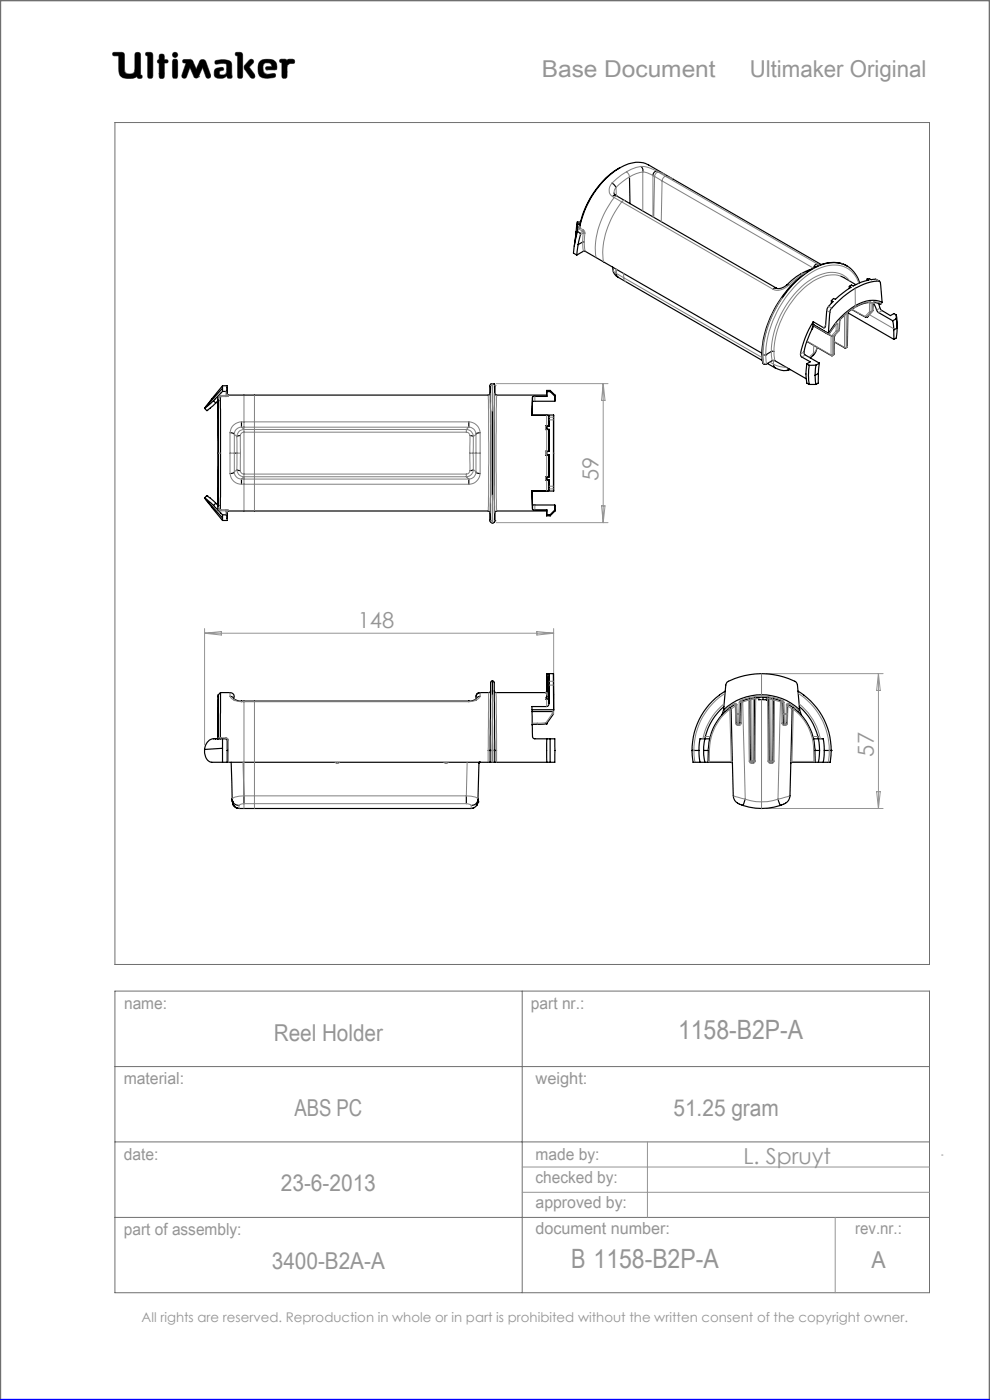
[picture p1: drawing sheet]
<svg xmlns="http://www.w3.org/2000/svg" width="210mm" height="297mm" viewBox="0 0 210 297" stroke-linecap="round" stroke-linejoin="round" font-family="sans-serif">
<g fill="none" stroke="#6f6f6f" stroke-width=".21">
<path d="M24 11.1h1.9l.4 .3 .2 3.9a1.51 1.51 0 0 0 2 0l.2-4a.77 .77 0 0 1 1 0l.1 4.6 .3 .1a.39 .39 0 0 1-.3 .6l-.6-.1-.1-.3a3.8 3.8 0 0 1-3 .3l-.6-.5-.2-.6-.1-3.6h-1a.39 .39 0 0 1-.3-.2 .39 .39 0 0 1 .1-.5zM31 11.1l1.2 .1 .2 .4-.1 4.8a.6 .6 0 0 1-.6 .2 .6 .6 0 0 1-.4-.5v-4.3l-.4-.1zM33.8 12.7v-1.1a.6 .6 0 0 1 .7-.1 .6 .6 0 0 1 .4 .5v.7h.6a.37 .37 0 0 1 0 .6l-.6 .1-.1 3.1a.6 .6 0 0 1-.6 .1 .6 .6 0 0 1-.4-.5v-2.7M33.8 12.7h.1M33.8 13.4h.1M33.8 15.7h.1M33.8 12.7h-.3l-.1 .3v.2l.4 .2M36.7 11.3l.4-.2 .4 .2 .2 .3-.2 .4-.4 .2-.4-.2-.1-.4zM36.8 12.6h.7l.2 .5v3l-.2 .5h-.7l-.2-.5v-3zM38.9 12.7l1.4-.1 .4 .2 .9 1.9 .7-1.6a.73 .73 0 0 1 .7-.5 .73 .73 0 0 1 .7 .5l1 2.8-.1 .5a.53 .53 0 0 1-.5 .2 .53 .53 0 0 1-.4-.3l-.7-2-1 2.1-.4 .2-.4-.2-.9-2.1-.7 2a.54 .54 0 0 1-.5 .3 .54 .54 0 0 1-.5-.2v-.5l.9-2.5-.7-.2zM42.1 16.3h.1M45.6 12.9a3.7 3.7 0 0 1 3.4 .3l.1 .5 .1 2.7a.64 .64 0 0 1-1-.2l-.1-.1a1.93 1.93 0 0 1-2.5 .2 1.32 1.32 0 0 1 .4-1.8l1-.2 .3 .1 .1 .2v.3a.73 .73 0 0 0-.9 .8 .98 .98 0 0 0 1.4 0l.2-.6-.1-1.5a2.59 2.59 0 0 0-2 0l-.4-.2z"/>
<path d="M50 11.1l1.3 .1 .2 .4-.1 4.8a.57 .57 0 0 1-.6 .2 .57 .57 0 0 1-.4-.5v-4.3l-.4-.1zM52.9 12.8l.4-.2 .4 .1 .1 .4-1 1.1 1.2 1.6 .1 .5-.2 .3h-.4a5.9 5.9 0 0 1-1.7-2.2l.1-.6zM55 13.3a2.62 2.62 0 0 1 3.5-.1l.2 1.1-.1 .5h-2l-.2-.1v-.5l1.3-.1-.2-.5a1.24 1.24 0 0 0-1.6 .1l-.1 1.1 .2 .6 .8 .4 1.5-.2 .1 .1v.6a3.8 3.8 0 0 1-3.3-.1 3.2 3.2 0 0 1-.1-2.9zM56.6 14.8h.1M59.4 12.6h1.2l.3 .3a1.21 1.21 0 0 1 1.5-.2v.7l-.9 .1-.6 .4-.1 2.5a.6 .6 0 0 1-.6 .2 .6 .6 0 0 1-.4-.5v-2.8l-.5-.2zM24.4 26h172.8v178.6h-172.8zM24.4 210.3h172.8v63.9h-172.8zM110.8 210.3v63.9M24.4 226.3h172.8M24.4 242.2h172.8M24.4 258.3h172.8"/>
</g>
<path d="M0 297v-297h210v297" fill="none" stroke="#6f6f6f" stroke-width=".5"/>
<g fill="none" stroke="#959595" stroke-width=".21">
<path d="M105.2 81.4h23.8M128 81.4v29.5M128 81.4l.3 3.5h-.7zM105.2 110.9h23.8M127.6 107.3h.7l-.3 3.6zM43.4 133.3v24.7M43.4 134.3h74M43.4 134.3l3.6-.3v.7zM113.9 134l3.5 .3-3.5 .4zM117.4 133.3v14.9M162.6 142.9h24.7M186.3 142.9v28.6"/>
<path d="M186.3 142.9l.4 3.6h-.8zM162.6 171.5h24.7M185.9 168h.8l-.4 3.5zM110.8 247.6h86.4M110.8 252.9h86.4M137.3 242.2v16.1M177.2 258.3v15.9M199.7 245h.3"/>
</g>
<path d="M0 297h210" fill="none" stroke="#00f" stroke-width=".5"/>
<path d="M45.7 12.9l-.1 .5 .2 .2 1.2-.2 .9 .1 .2 .3-.1 1.4a.84 .84 0 0 1-.6 .7 .84 .84 0 0 1-.9-.3l.1-.4 .4-.2a.36 .36 0 0 0 .4-.4 .36 .36 0 0 0-.4-.3 1.23 1.23 0 0 0-1.6 1 1.07 1.07 0 0 0 .3 1.1 1.07 1.07 0 0 0 1.1 .2h.6l.3-.2a.28 .28 0 0 1 .4-.3 .28 .28 0 0 1 .2 .4 .57 .57 0 0 0 .6 .2 .57 .57 0 0 0 .3-.6l-.1-2.4a1.23 1.23 0 0 0-1.5-1zM50 11.1v.6l.4 .1v4.6l.3 .2h.5l.3-.3v-4.8l-.4-.4zM53 12.7l-1.2 1.3v.5l1.4 2 .6 .1 .2-.2v-.6l-1.2-1.6 1-.9v-.4l-.4-.3zM55.2 12.9a2.9 2.9 0 0 0 .1 3.4l.5 .2 1 .1 1.4-.2 .3-.2-.1-.5-.2-.1-1.4 .2-.6-.2-.3-.4-.1-.5a.99 .99 0 0 1 .7-1.3 .99 .99 0 0 1 1.2 .7l-1.2 .1-.2 .4 .3 .2h1.5a.51 .51 0 0 0 .6-.1 .51 .51 0 0 0 0-.6 1.62 1.62 0 0 0-2-1.5l-1.1 .1zM59.4 12.6l-.1 .6 .5 .1v3l.2 .3h.6l.3-.4v-2.3l.6-.4 .9-.1 .1-.5-.3-.3h-1l-.3 .3-.4-.3zM36.7 12.7l-.1 .3v3.4l.2 .2h.7l.2-.3v-3.4l-.2-.3zM36.6 11.6a.56 .56 0 0 0 1.1 0 .56 .56 0 0 0-1.1 0zM33.8 11.6v1.1l-.4 .2v.4l.4 .1v2.9l.2 .3h.5l.4-.4v-2.8l.7-.1 .1-.4-.3-.2h-.5v-.8l-.2-.4h-.6zM31 11.1l-.1 .6 .4 .1v4.5l.3 .3h.5l.3-.5v-4.7l-.4-.3zM38.8 12.7v.5l.7 .2-.9 2.5 .1 .6 .5 .1 .3-.2 .8-2.1 .9 2.1 .3 .2h.3l.3-.2 .9-2.1 .7 2.1 .6 .2 .4-.2v-.5l-1-2.8-.3-.4h-.7l-.3 .2-.8 1.8-.9-1.9-.4-.2zM24 11.2v.6h1.2v2.7a1.76 1.76 0 0 0 2.2 2.1h.9l.8-.4 .3 .4h.6l.2-.2-.1-.4-.3-.1v-4.4l-.4-.4h-.5l-.3 .4v3.4a.81 .81 0 0 1-1.1 .8h-.1a.86 .86 0 0 1-1-1.1l-.1-3.3-.4-.2z" fill-rule="evenodd" fill="#000"/>
<g fill="none" stroke="#000" stroke-width=".25">
<path d="M129.8 38.8l.9 1M131.4 35.6a19.4 19.4 0 0 0-8.5 12.7M131.4 35.6a5.9 5.9 0 0 1 6.2-.6l36.6 21.1M131.4 35.6a19.1 19.1 0 0 0-8.6 12.6l-.1 .1M131.4 35.6h.1M133.5 37.5l.1 5.7M136 35.3l.4 .7-.1 .5M139.3 36.3a.92 .92 0 0 0-.8 .9M122 51l-.4 2.7 .7 .4M122.2 49.1l-.4 3.1M122.3 54.1l1.6-.9 .2 .1 37.5 21.6M122.5 49.1l-.5 1.9"/>
<path d="M122.5 47.1h.7M122.5 49.1l.7 .6-.6 2.2M122.6 47.6l-.2-.5-.4 3.9M122.6 47.6l-.1 1.5M122.6 47.6h.4M122.6 51.9l-.3 2.2M122.9 48.3h.1M122.9 48.3l-.2 .2M123.9 51.4l-.3-.1-1 .6M130 56.7a2.11 2.11 0 0 0 1.1 2.1M130.2 40.9l.4 .5M130.6 41.4l-.7 .3"/>
<path d="M130.6 41.4l34 19.7M130.7 58l.4 .8M131.1 58.8l30.6 17.7M171.9 57.2h-.2a12.8 12.8 0 0 0-4.8 3.2M173.4 56a1.05 1.05 0 0 0-.8 .8M178.3 58.6l3.2 1.8M179.6 56.4a5.9 5.9 0 0 0-5.8-.1 18.5 18.5 0 0 0-7.9 6.9M180.4 56.9a6.5 6.5 0 0 0-7.2-.4 22.3 22.3 0 0 0-10.7 13.2 12.2 12.2 0 0 0-.8 5.5M180.4 56.9l1.4 1.7 .6 1.4M183.9 59.2l.4 .2-1.6 .5-1.7 .8-.4-.2-.4 .2M183.9 59.2l.4-.1a1.47 1.47 0 0 0 1.4 .1l.8 .5M183.9 59.2v.3"/>
<path d="M161.6 75l.1 1.8a.57 .57 0 0 0 .9 .4l1.3-.7h.5l6.6 3.9M161.9 75.3h.5M162.4 75.3h.1M162.8 77.1a6.6 6.6 0 0 0 4 1.5l.6-.3M164.1 77.3l.2 .6 .2 .2M164.2 74.6h-.6l-1.2 .7M164.6 61.1h-.3l-.3 .3M166.9 60.4a2.23 2.23 0 0 1-2.3 .7M166.9 60.4l.4 .1M167.6 78.4l-.7 .2M171.1 77.2l-.1 2.1 .1 2 .6 .3M171.1 77.2l.6 .3"/>
<path d="M171.7 77.5a11.7 11.7 0 0 0 0 4.1M172.2 69.9a12.9 12.9 0 0 0-1.6 5.1l.1 .3 3.1 1.7M172.5 68.8l3.2 1.9M172.5 68.8l-.3 1.1M172.5 68.8l.2 .2M172.5 68.3a17.9 17.9 0 0 0-2.7 7l.2 .4 1.9 1.1-.8 .4M172.5 75.4l-.6 .5M172.5 68.3v.5M172.5 75v.4M172.6 69.2l4 2.2M172.7 69l3.2 1.8-.2-.1M172.7 69l-.5 .9"/>
<path d="M172.9 79.6l.2 2M173.1 77.5l-.2 2.1M173.1 77.5h-1.4M173.3 73.7a2.49 2.49 0 0 1-.8 1.7M173.6 79.2l-.7 .4M173.6 79.2v2.1l-.5 .3M173.8 77l-.2 2.2M173.8 77l-.7 .5M176.4 63.8l.3 .2-1.2 1.4-.4 3.7-.2 .4h-.2l-2.2-1.2M176.4 63.8v.5M176.4 71.2l.3 .2M176.7 71.4h.1"/>
<path d="M176.9 71.3h.1M176.9 71.3l-.2 .1M177 71.2l-.1 4-.4 .3-5.4-3.1M177.4 68.7l-1.5 2.1M179.8 66.2l-.1 7.4-.5 .2-2.2-1.3M179.8 66.4l9.8 5.6M180.2 60.7l.3 .3-3.3 2.5-.4-.2-.4 .5M180.2 60.7l-.1 .5M180.7 65.6l3 1.7M181.4 65.2l-1.8 1.3-1.3 1.2-.2 .3-.1 2.1-1.1 1.2M183.5 67.1l.3 .2M183.8 67.3h.1"/>
<path d="M184 67.2h.1M184 67.2l-.2 .1M184.4 64.2l-1.6 .3-1.4 .7M185.2 64.2l.8 1.7 .3 .4 3.1 1.7M186.3 64.3l.4 1.1 .3 .4 1.9 1.2 .7-.5 .5 .3M186.7 64.5l-1.5-.3-.1 1.8-1.1 1.2M187.1 64.1a7 7 0 0 0-7.2 1.8l-2.2 2.1-2 2.7M187.1 64.1l-.3-4.1-.3-.3a13.5 13.5 0 0 0-9.2 4.7 2.75 2.75 0 0 0-1.3 2.5l-.3 3.8M187.1 64.1l-.2 .4h-.2M189.4 68l.2 2M189.6 70v2M190.1 67.6l.2 2"/>
<path d="M190.1 66.8l.2 2.8M190.1 67.6l-.7 .4M190.1 66.8v.8M190.3 69.6l-.2 2.1-.5 .3M190.3 69.6l-.7 .4M43.4 86.6h.1M43.4 86.6l.5 .5M43.9 87.1h.1M45.3 85l-1.9 1.6M45.3 85l.5 .5M45.8 85.5l-1.9 1.6M46.2 85l.1-.7v23.7l-.1-.8"/>
<path d="M46.2 85v22.2M46.2 85l-.4 .5M46.2 85h.1M46.6 83.9l.1 .2M46.7 84.1v24M46.7 84.1h.1M47.2 81.8l-3.8 4.8M47.2 82.4v.6M47.2 81.8v.6M47.2 81.8h1v.4M47.2 83l-1.9 2M47.2 82.4l-3.8 4.2"/>
<path d="M48.2 82.2l-.1 .8h-.9M48.2 82.2v1.6M48.8 91.8l.7 .1 .2 .2M49.7 96.1h.6M50.2 99.6l.8 .2M51 92.4l-.8 .2M51.2 89.5v1.1M99.4 89.5v1.1M99.7 92.4l.7 .2M100.4 99.6l-.7 .2M101.8 91.8l-.7 .1-.1 .2M104 81.8v28.7"/>
<path d="M104 81.8v1.6l-.4 .4h-55.2l-.2-.2M104 81.8h.1M104.4 81.4h-.3l-.1 .4M104.4 81.4h.4l.2 .4M104.4 81.4h.1M104.5 87.2v17.9M104.6 81.4h.1M105 81.8v28.7M105 81.8v1.6l.3 .4h10.7v.3M105 81.8h.1M112.8 88.1l3.7 .1M112.9 88l-.1 .1"/>
<path d="M112.9 88h4.5M113 84.2l-.2 3.9M113 85.2l-.1 2.8M113 84.2v1M115.7 95.7h.3zM115.7 90.4h.3zM116 96.5h-.3h.8v4.6M116 96.5h.1M116 95.7v.1M116 95.7h.5M116 91.1h.5M116 90.4v.7"/>
<path d="M116 90.4h.1M116 90.4h.5M116 82.8v.3h.7M116 82.8v1.3M116 82.8h.7M116 96.5h.5v4.7M116 95.8v.7M116 91.1h.1M116 84.1l-3 .1M116 95.8h.5M116.5 88.2v2.2M116.5 91.1v4.6"/>
<path d="M116.5 95.7v.1M116.5 90.4h.1M116.5 91.1v4.7M116.5 91.1h.1M116.5 91.1h-.8h.3M116.7 82.8v.3M116.7 82.8l1 1M116.7 83.1l1 1M117.4 88v16.2M117.7 85.1l-4.7 .1M117.7 84.1v1M117.7 83.8v.3"/>
<path d="M117.7 83.8v1.3M171.7 81.6h1.4M43.4 105.6l1.9 1.6M43.4 105.6l3.8 4.8M43.4 105.6h.1M43.4 105.6l3.8 4.3M43.9 105.2h.1M43.9 105.2l1.9 1.5M43.9 105.2l-.5 .4M45.3 107.2l1.9 2M45.8 106.7l.4 .5M45.8 106.7l-.5 .5"/>
<path d="M46.2 107.2h.1M46.7 108.1h.1M46.7 108.1l-.1 .3M47.2 109.9v.5M47.2 109.2v.7M47.2 109.2l1 .1v.7M48.2 108.7l.2-.3h55.2l.4 .4v1.7M48.2 110v.4h-1M48.2 108.5v1.5M49.7 100.2l-.2 .1-.7 .2M51.2 101.6v1.1M99.4 101.6v1.1"/>
<path d="M101 100.2l.1 .1 .7 .2M104 110.5l.1 .3 .5 .1M104 110.5h.1M104.4 110.9h.1M104.6 110.9h.1M105 110.5l-.2 .3-.2 .1M105 110.5h.1M112.8 104.1l.2 4M112.8 104.1l.2 2.9M112.8 104.1l4.6 .1M113 108.1l3 .1M113 107l4.7 .1"/>
<path d="M113 107v1.1M115.7 101.1h.3zM115.7 101.9h.3zM116 101.1v.1M116 101.1h.5M116 101.1v.8M116 101.9h.5M116 109.4h.7M116 101.2v.6M116 101.8v.1M116 108.2v.2h-10.7l-.2 .1-.1 .3v1.7M116 108.2v1.2"/>
<path d="M116 101.8h.5M116 101.2h.5M116.5 101.1v.1M116.5 101.9v2.2M116.5 104.1h-.5M116.5 101.8v2.3M116.5 101.8v.1M116.7 109.2v.2M116.7 109.2h-.7v.2M117.7 108.2v.2M117.7 107.1v1.3M117.7 107.1v1.1"/>
<path d="M117.7 108.2l-1 1M117.7 108.4l-1 1M43.4 159a2.27 2.27 0 0 0 1.5 2.7h3.3M43.4 159a2.27 2.27 0 0 1 1.9-2.3h2.7l.2 .3v2.2M46.3 147.4l.5-.5-.1 9.6M46.3 147.4v9.3M46.3 147.8l-.1 8.9M46.3 147.4v.4M46.7 156.5h.1M46.7 156.5l-.1 .2M46.7 146.9h2.1M47.2 158.7v3"/>
<path d="M47.2 156.7v2M47.2 158.7l-3.8 .3M48.2 159.2v2.5M48.2 159.2h.3M48.8 146.9l.6 .3a1.47 1.47 0 0 1 .3 1.4M48.8 147.7l.6 .3 .3 .5M48.8 146.9v.1M49.8 148.4l1.4 .3M51.2 148.8v.1M51.2 148.7h48.2M99.4 148.8v.1M100.9 148.4l-1.5 .3"/>
<path d="M101 147.8l-.1 .8M101.8 146.9l-.6 .3-.2 .6M101.8 147.7l-.6 .3-.2 .5M101.8 146.9a.85 .85 0 0 0-.8 .9M101.8 146.9v.1M103.5 159.2h.5M104 159.2h.1M104 159.2h.4M104 159.2v2.5M104.1 146.5l-.3 .4h-2M104.5 144.4l.3 .4 .2 14.4M104.5 144.4l-.4 .4-.1 14.4"/>
<path d="M104.5 144.4v3.1M104.6 159.2h.4M104.8 146.5l.4 .4h10.8M105 159.2h.1M105 159.2v2.5M105 159.2h.3M112.9 150.6h4.5M115.8 153.3l.1 .3M115.9 153.6h.1M115.9 153.6l-3 .1v.1M116 146.7l-.3 .2zM116 148.1l-.3 .2 .5-.1 .3-.4v1.4"/>
<path d="M116 147.7v.4M116 147.7l-.3 .3M116 146.7h.1M116 156.7v5M116 143.7v.3M116 144v4.1M116 143.7v4M116 142.9v3.8M116 144h.5M116 143.7h.5M116 142.9h.1M116.5 149.2l-.2 .5-.3 .2h-3.2l.2 6.4 .1 .3 .4 .1h4.2v5h-12.7"/>
<path d="M116.5 144v1.3M116.5 142.9v.8zM116.5 144v5.2M116.7 156.7v5M117.4 142.9v7.7M117.4 150.8v.7l-1.5 2.1M117.4 142.9h-1.4M117.4 150.6l-.1 .4h-4.4M146.8 159.2h.4M146.8 159.2h.1M146.8 159.2l.2 2.5h3.2M147.2 159.2h.1"/>
<path d="M147.2 159.2h1.1M149.3 159.2l.2 2.5M149.3 159.2h.9M150.2 159.2v2.5M150.5 156.7l-.3 2.5M150.5 156.7h-2a14.7 14.7 0 0 0 0 5M153.1 151.7a11.3 11.3 0 0 0-2.6 5M153.5 150.6a11.8 11.8 0 0 1 16.1 0M153.5 150.6l.4-4.5a1.45 1.45 0 0 1 .6-1.6 15.9 15.9 0 0 1 14.4 .2l.3 .6 .4 5.3M153.5 150.6l.3 .4M153.5 150.6l-.4 1.1M153.6 149.9a12.1 12.1 0 0 0-4.3 9.3"/>
<path d="M153.8 151l2.1-1.6 .2 .1v3.8M153.8 151l-.7 .7M153.8 146.6a14.7 14.7 0 0 0-7 12.6M154.7 150.2h.2l.2 .3 .5 18.4a1.48 1.48 0 0 0 .9 1.5M156.1 153.3l.3 .3M156.1 153.3l.1 .1M156.2 153.4l.2 .3M156.4 153.6h.1M156.4 153.6h.3M156.7 153.6h.1M157 153.3l.1-4.4a10.4 10.4 0 0 1 9 0l.1 4.4M157 153.3l-.3 .3"/>
<path d="M157 153.3l-.2 .4h-.4M160.3 148l-.2 .2-.2 13.3-.1 .2-.6-.1-.1-13.1-.3-.2M160.9 148v.4h1M161.9 147.9v.5M162.6 148v.5l-.7-.1M162.8 148l.3 .2 .1 13.3 .1 .2h.5l.1-.2 .1-13.1 .3-.1M166.2 153.3l.2 .3M166.2 153.3l.1 .4h.4M166.4 153.6h.1M166.4 153.6h.3M166.7 153.6h.1M166.9 153.3l-.2 .3"/>
<path d="M166.9 153.4l-.2 .3M166.9 153.3v.1M168.4 150.2h-.2l-.2 .3-.5 18.4a1.48 1.48 0 0 1-.8 1.5M169.2 151l-.9-.9-1.3-.6-.1 3.8M169.2 151l.8 .7M169.3 146.6a14.7 14.7 0 0 1 7 12.6M169.5 149.9a12.1 12.1 0 0 1 4.3 9.3M169.6 150.6l-.4 .4M169.6 150.6l.4 1.1M170 151.7a11.3 11.3 0 0 1 2.6 5M172.6 156.7h2a14.7 14.7 0 0 1 0 5M172.6 156.7l.3 2.5"/>
<path d="M172.9 159.2h.9M172.9 159.2v2.5M173.8 159.2l-.2 2.5M174.8 159.2h1.1M175.9 159.2h.4M175.9 159.2h.1M176.3 159.2h.1M176.3 159.2l-.2 2.5h-3.2M48.2 161.7h55.8M49 161.7l.2 7.8M49.2 169.5l.1 .6M49.2 169.5l.1-.1v.7"/>
<path d="M49.3 169.8l.1 .6a1.44 1.44 0 0 0 1.3 1.1h49.2M49.3 170.1h.1M49.3 169.8l.2 .5a1.46 1.46 0 0 0 1.2 .6M49.4 170.4l.3 .7 .7 .3M49.4 170.6l.2 .3M50.3 171.4l.1 .1M51.8 168.8v1.7M98.9 168.8v1.7M99.9 171.5h.1M100.4 171.4l-.2 .1M101.2 170.6l-.1 .3M101.4 170.4l-.3 .4"/>
<path d="M101.4 169.8l-.3 .5a1.32 1.32 0 0 1-1.1 .6M101.4 169.8l-.1 .4a1.44 1.44 0 0 1-1.4 1.3M101.4 169.8v.6M101.4 169.5v-.1v.4M101.4 169.5v.6M101.4 170.1h.1M101.6 161.7l-.2 7.8M101.6 161.9l.2-.2-.2 .2M104 161.7h1M150.2 161.7h5l.2 .3M156.5 170.4l.9 .4M157.4 170.8a12.2 12.2 0 0 0 8.3 0"/>
<path d="M158.1 169.5l-.5 1.3M165 169.5l.5 1.3M166.7 170.4l-1 .4M172.9 161.7h-4.9l-.3 .3"/>
</g>
<g fill="none" stroke="#808080" stroke-width=".21">
<path d="M130.7 39.8l-.3 .5-.2 .6M130.7 39.8v1.8M132.9 36.4a6.3 6.3 0 0 1 3.9-1.1l1.3 .5 1.5 .7M132.9 36.4a9.9 9.9 0 0 0-3.6 3.2 1.64 1.64 0 0 0 1 2.3M132.9 36.4l.5 .7 .1 .4M133.5 37.5l-1.4 1-1.4 1.3M136.3 36.5l-1.3 .3-1.5 .7M136.3 36.5v8.3M136.3 36.5l1.1 .2 1.1 .5M138.5 37.2v8.8M138.5 37.2l.4 .2M138.9 37.4l1.5 1"/>
<path d="M138.9 37.4l-.2 8.7M139.6 36.5l34.2 19.8M139.6 36.5l1.5 .5M139.6 36.5a1.01 1.01 0 0 0-.7 .9M140.4 38.4l32.1 18.5M140.4 38.4l-.1 8.6M142.7 38l-.5-.3a1.18 1.18 0 0 0-1.4-.1l-.4 .8M122.7 48.3v.2l.9 .6M122.9 48.3h.1M122.9 47.9v.4M122.9 48.3l.9 .5M123.6 49.1l.1 .3"/>
<path d="M123.6 49.1l-.6 .3M123.7 49.4l-.1 2 .2 1.9M123.7 49.4l.4 .1M123.7 49.4l-.6 .4M123.8 48.8l.3 .7M123.8 48.8l-.2 .3M124.1 49.5l-.2 1.9 .2 1.9M130 57.2l.1 .3 .6 .5M130.3 41.9l33.7 19.5a3.1 3.1 0 0 0 3.3-.9l3.1-2.4M130.3 41.9a17.5 17.5 0 0 0-3.9 12.7M130.7 57.1v.9M130.7 58l1.6 .9"/>
<path d="M130.9 41.6l-.6 .3M132.3 58.9l.4 .8M132.3 58.9l29.3 16.9M132.3 58v.9M132.5 42.5h-.2a12.9 12.9 0 0 0-3 4.8 14.7 14.7 0 0 0-1.3 8.3M169.9 58.1h.5M171 57.8l-.6 .3M178.3 58.6a7 7 0 0 0-6.4 1.5 18.5 18.5 0 0 0-7.6 15.7l.1 .7M178.6 55.9l.2 .1M180.3 59.7a5.1 5.1 0 0 0-6.6-1.3 18.6 18.6 0 0 0-9.4 11.6 13.1 13.1 0 0 0-.5 6.5M185.7 59.2l.7 .4M161.7 75.2a22.2 22.2 0 0 1 4.2-12 22.2 22.2 0 0 0-4 12.1"/>
<path d="M161.7 75.2h.1M161.7 75.2l.2 1.9M161.7 75.2l.2 .1M161.9 75.3h.1M161.9 75.3l.1 1.9M163.3 76.8l.8 .5M164.1 77.3l1.4 .5 1.3 .1M164.1 76.4v.9M170.5 74.7l-.7 .4M170.8 75.3l-.7 .4M171.2 72.4l5.1 2.9M172.5 75l-.9 .8"/>
<path d="M172.6 73.3l-.1 1.7M172.6 69.1l2.6 1.5M173.3 73.7l-.2 .7-.6 .6M175.1 68.9l-.4 .6M175.2 70.6v.1M175.4 65.9l.6 .3M175.8 65l.6 .4M176.3 75.3h.3M176.3 75.3l.1 .2M176.3 71.3v4M176.6 71.4v3.9M176.6 75.3v.2"/>
<path d="M176.8 75.2v.1M176.8 75.2l-.2 .1M176.9 75.1l-.1 .1M177 72.5l2.1 1.2M177.3 68.7l.3-.2 .1 .2M177.3 68.7l-1.4 2.1M177.3 68.7l.1 1.5M177.4 68.7h.3M177.4 70.2h.3M177.4 70.2l-1 1-1.2-.6M177.4 70.2l.3 .1M177.7 68.7v1.5"/>
<path d="M177.7 70.3l-1 1.1M177.7 70.2v.1M177.9 70.2l-.2 .1M177.9 70.2l-1 1.1-.1 3.9M178 70.1l-.3 .1M178 70.1l-.1 .1M178 68.1v2M178 70v.1M178.1 68l-.1 .1M178.3 67.6l-.3 .5M178.3 67.6v.1M179.1 66.9v6.8"/>
<path d="M179.1 73.7h.4M179.1 73.7l.1 .1M179.5 66.6v7.1M179.5 73.7l-.1 .1M179.7 73.6l-.1 .1M179.7 73.6l-.2 .1M179.7 73.5v.1M179.8 66.3l-.1 7.3M180.7 65.6l1.5 .9M181.4 61.2v3.9M181.4 65.1a12.4 12.4 0 0 0-3.1 2.5M181.4 65.1v.1"/>
<path d="M182.2 60.1a5.5 5.5 0 0 0-7.4-3.5 18.7 18.7 0 0 0-9.6 8.8 18.5 18.5 0 0 0-2.6 11.6v.2M182.2 66.5l.1 .1M184.3 64.2h.1M184.4 66.7l5.2 3M184.4 64.2h.4M184.4 66.1h.4M184.4 66.1l-.9 1-1.3-.6M184.4 66.1l.3 .1M184.4 64.2v1.9M184.6 64l.2 .2M184.6 64a7 7 0 0 0-3.2 1.1M184.6 64l-.2 .2"/>
<path d="M184.7 66.2l-.9 1.1M184.8 64.2v1.9M184.8 66.1l-.1 .1M185 66.1l-.3 .1M185 66.1l-1 1.1M185.1 66l-.3 .1M185.1 66l-.1 .1M185.1 64.4v1.6M185.1 65.9v.1M185.2 64.3l-.1 .1M185.5 64l1.5 .4M185.5 64l-.3 .1-.1 .3"/>
<path d="M185.5 64l-.2 .1M186.7 65.4l-.8 .4M187.1 65.9l-.7 .4M46.3 96.1h.5M46.7 84.1h.1M46.7 84.1l-.5 .5M46.7 84.1h1.2M47.9 83.9h-1.3l-.3 .4M47.9 83.9v.2M47.9 83v.9M48.2 83.8l-.3 .1M48.2 83.8l.2 .2"/>
<path d="M48.2 83.6v.2M48.4 84l-.5 .1M48.5 83.8l-.1 .2M48.8 96.1v-2.9a2.88 2.88 0 0 1 1.6-3.5l.8-.2h48.2a2.47 2.47 0 0 1 2.4 2.3v4.3M48.8 96.1v3a2.88 2.88 0 0 0 1.6 3.5l.8 .1h48.2a2.4 2.4 0 0 0 2.4-2.2v-4.4M48.8 96.1h.9M49.7 92.1v4M49.7 96.1v4.1M49.7 92.1l.5 .5M50.2 99.6l-.5 .6M50.2 92.6l.1 3.5M50.2 99.6a1.53 1.53 0 0 0 1.6 1.5"/>
<path d="M50.3 96.1l-.1 3.5M50.3 96.1h.7M51 96.1v3.7a.78 .78 0 0 0 .8 .8M51.2 90.6a1.51 1.51 0 0 0-1.5 1.5M51.2 90.6l.6 .5M51.2 90.6h48.2M51.8 83.8v7.3M51.8 91.1l-.4 .1a1.45 1.45 0 0 0-1.2 1.4M51.8 91.1v.6M51.8 91.7a.78 .78 0 0 0-.8 .7v3.7M51.8 91.7v8.9M51.8 91.1h47.1"/>
<path d="M51.8 91.7h2.2M54 83.8v7.9M54 91.7h44.9M54 91.7v8.9M98.9 91.1l.3 .1a1.45 1.45 0 0 1 1.2 1.4M98.9 91.1v.6M98.9 91.7a.78 .78 0 0 1 .8 .7v3.7M99.4 90.6a1.51 1.51 0 0 1 1.6 1.5M99.4 90.6l-.5 .5M99.7 96.1v3.7a.78 .78 0 0 1-.8 .8M99.7 96.1h.7M100.4 96.1h.6"/>
<path d="M100.4 96.1v3.5M100.4 92.6v3.5M100.4 99.6l.6 .6M100.4 99.6a1.54 1.54 0 0 1-1.5 1.5M101 92.1v4M101 96.1h.8M101 96.1v4.1M101 92.1l-.6 .5M103.5 83.8l.2 10.2-.2 14.4M104 81.8h.1M104 83.4v25.4M104.4 81.4l.1 5.8 .1-5.8"/>
<path d="M105 81.8h.1M105 83.4v25.4M105.3 83.8v24.6M113.5 84.1v1M115.7 95.7v.8M115.7 90.4v.7M116 91.1v5.4M116 96.5v4.6M116 88.1v2.3M116.5 89.1h.9M116.5 88.5h.9M117.4 96.1h.1"/>
<path d="M46.2 107.6l.5 .5M46.3 108l.3 .4h1.3M46.7 108.1h.1M46.7 108.1h1.2M47.9 108.1l.5 .1M47.9 108.4l.3 .1M47.9 108.1v.3M47.9 108.4v.8M48.2 108.5v.2M48.4 108.2l.1 .2M48.4 108.2l-.2 .3M49.7 100.2a1.51 1.51 0 0 0 1.5 1.4"/>
<path d="M51.2 101.6h48.2M51.8 101.1v7.3M51.8 101.1l-.6 .5M51.8 100.6v.5M51.8 101.1h47.1M51.8 100.6h2.2M54 100.6v7.8M54 100.6h44.9M98.9 101.1l.5 .5M98.9 100.6v.5M101 100.2a1.51 1.51 0 0 1-1.6 1.4M104 110.5h.1"/>
<path d="M104.4 110.9l.1-5.8 .1 5.8M105 110.5h.1M113.5 107.1v1.1M115.7 101.1v.8M116 101.9v2.2M116.5 103.1h.9M116.5 103.7h.9M46.2 156.5h.5M46.7 156.5h.1M46.7 156.5h1.2M47.9 156.5l.4 .2 .1 .3M47.9 156.5v.2"/>
<path d="M48.2 157h.2M48.4 157v4.7M48.8 147a1.36 1.36 0 0 0 1.2 1.7l1.2 .2h48.2a2.67 2.67 0 0 0 2.4-1.2v-.7M49.7 147.8v.7M51.8 148.7v20.1M54 148.7v21.8M101 147.8v.7M103.7 146.9l-.2 14.8M104.4 159.2l.1-11.7 .1 11.7M104.4 159.2h.1M104.4 159.2v2.5M104.4 159.2h.2"/>
<path d="M104.6 159.2h.1M104.6 159.2v2.5M105.2 146.9l.1 14.8M112.9 153.4h1M113.9 153.4v.3M115.7 146.9h.1M115.7 148v.3M116 146.9v.6M116 148.3v1.6M116.5 145.3h.9M116.5 144.5h.9M117.2 151.4l-1.4 1.9-1.9 .1"/>
<path d="M117.2 151.4h.2M117.2 151.4l.2 .1M117.2 151v.4M117.4 150.8v.6M149.6 156.2h1.1M150.2 158.9h.3M150.5 158.9v2.6M153.6 149.3a12.7 12.7 0 0 0-4.5 7.4M153.8 147.1a14.3 14.3 0 0 0-6.4 14.6M154.7 150.3l.1 .2M154.8 150.5a11 11 0 0 0-4.3 8.4M154.8 150.5l.3 11"/>
<path d="M155.8 149.2h.3l.2 .3M155.8 149.2l-2.1 1.6M155.8 149.2l.2 .3M156 149.8l-.9 .7h-.3M156 149.8l.1 3.6M156 149.5v.3M156.1 149.5h.2M156.1 153.4l.1 .4 .3 .1M156.1 153.4h.1M156.3 149.5l.1 1.9M156.4 151.4h.3M156.4 151.4h-.3l.3 .1"/>
<path d="M156.4 151.4v.1M156.4 151.5h.3M156.4 151.5v2.2M156.4 153.7l.1 .2M156.4 153.7h.3M156.5 153.9h.3M156.7 153.7h.1M156.7 153.7l.1 .2M156.7 151.4h.3l-.3 .1M156.7 151.4v.1M156.7 151.5v2.2M156.8 149l-.1 2.4"/>
<path d="M156.8 149h.5M156.9 153.4h.3M157.1 148.6l.2 .4M157.1 148.6l-.3 .4M157.2 153.4l-.1 .3-.3 .2M157.3 149l-.1 4.4M157.4 148.7l.2 .2M157.6 148.9l.5 20.6M157.6 148.9l-.3 .1M158.7 148.3l.1 .2M158.8 148.5l.1 13M158.8 148.5l-1.2 .4"/>
<path d="M159.2 148.2l.1 .2M159.3 148.4l-.5 .1M159.3 148.4l.1 13.1M159.8 148.1v.2M159.8 148.3l-.5 .1M159.8 148.3l-.1 13.2M160.3 148v.2M160.3 148.2l-.5 .1M160.3 148.2l-.1 13.3M160.9 148.2h-.6M161.5 147.7a12.3 12.3 0 0 1 4.5 .9M161.5 147.7v.2"/>
<path d="M161.5 147.7a12.7 12.7 0 0 0-4.4 .9M161.5 148.4v21.7M161.5 142.9v4.8M162.6 148.2h.2M162.8 148.2l.5 .1M162.8 148.2l.1 13.3M162.8 148v.2M163.3 148.3l.5 .1M163.3 148.3l.1 13.2M163.3 148.1v.2M163.8 148.4l.5 .1M163.8 148.4l-.1 13.1"/>
<path d="M163.9 148.2l-.1 .2M164.3 148.5l-.1 13M164.3 148.5l1.3 .4M164.4 148.3l-.1 .2M165.6 148.9l-.6 20.6M165.6 148.9l.2 .1M165.6 148.7v.2M165.8 149h.5M165.8 149l.1 4.4M165.9 153.4h.3M165.9 153.4l.1 .3 .3 .2M166 148.6l-.2 .4"/>
<path d="M166 148.6l.3 .4M166.3 149l.1 2.4M166.3 153.9h.3M166.4 151.4h-.3l.3 .1M166.4 151.4v.1M166.4 151.5v2.2M166.4 153.7h.1M166.4 153.7l-.1 .2M166.4 153.7h.3M166.7 153.7l-.1 .2M166.8 151.4h-.4M166.8 151.4h.2l-.2 .1"/>
<path d="M166.8 151.4v.1M166.8 151.5h-.4M166.8 151.5l-.1 2.2M166.8 149.5v1.9M166.8 149.5h.2M166.9 153.4h.1M167 153.4l-.1 .4-.3 .1M167.1 149.8l-.1 3.6M167.1 149.8l.9 .7h.3M167.1 149.5v.3M167.3 149.2l2.1 1.6M167.3 149.2h-.3l-.2 .3"/>
<path d="M167.3 149.2l-.2 .3M168.3 150.5a10.8 10.8 0 0 1 4.3 8.4M168.3 150.5l-.3 11M168.5 150.3l-.2 .2M169.3 147.1a14.4 14.4 0 0 1 6.4 14.6M169.5 149.3a12.5 12.5 0 0 1 4.5 7.4M172.4 156.2h1.1M172.6 158.9h.3M172.6 158.9v2.6M51.5 161.7l.3 7.1M51.8 168.8l-1.9 .3-.6 .3M51.8 170.5h-.4a.63 .63 0 0 0-.6 .3 .63 .63 0 0 0-.1 .7"/>
<path d="M51.8 170.5v1M51.8 168.8h47.1M51.8 170.5h2.2M54 170.5h45.2a.64 .64 0 0 1 .7 .3 .64 .64 0 0 1 0 .7M54 170.5v1M71.1 161.7l.4 .3M71.5 161.7v.3M71.5 162h.1M71.6 161.7v.3M72 161.7l-.4 .3M94.2 161.7l.4 .3M94.6 161.7v.3"/>
<path d="M94.6 162h.1M94.7 161.7v.3M95.1 161.7l-.4 .3M98.9 168.8l1.9 .3 .6 .3M99.1 161.7l-.2 7.1M150.2 161.5h.3M150.5 161.5l-.1 .2M150.5 161.5h4.6M155.1 161.5v.2M155.4 161.5h-.3M155.6 168.9l2.5 .6M158.1 169.5l2.3 .6h1.1"/>
<path d="M158.9 161.5h.5M158.9 161.5l.2 .4 .3 .1M159.4 161.5v.5M159.4 162h.3M159.4 161.5h.3M159.7 161.5h.5M159.7 161.5v.5M160.2 161.5l-.3 .4-.2 .1M161.5 170.1v1.4M162.9 161.5h.5M162.9 161.5l.2 .4 .3 .1M163.4 161.5v.5"/>
<path d="M163.4 162h.3M163.4 161.5h.3M163.7 161.5h.5M163.7 161.5v.5M164.2 161.5l-.1 .3-.4 .2M165 169.5l-2.3 .6h-1.2M167.5 168.9l-2.5 .6M167.7 161.5h.3M168 161.5v.2M168 161.5h4.6M172.6 161.5l.1 .2M172.9 161.5h-.3"/>
</g>
<g font-size="5.6" fill="#959595">
<text x="143.8" y="220.3">1158-B2P-A</text>
<text x="121.1" y="269.1">B 1158-B2P-A</text>
</g>
<g font-size="4.9" fill="#959595">
<text x="114.9" y="16.3">Base Document</text>
<text x="159" y="16.3">Ultimaker Original</text>
<text x="58.1" y="220.9">Reel Holder</text>
<text x="62.4" y="236.7">ABS PC</text>
<text x="142.8" y="236.7">51.25 gram</text>
<text x="59.6" y="252.7">23-6-2013</text>
<text x="57.7" y="269.3">3400-B2A-A</text>
<text x="184.9" y="269.1">A</text>
</g>
<g font-size="4.7" fill="#959595">
<text x="127" y="102" transform="rotate(-90 127 102)">59</text>
<text x="75.9" y="133.3">148</text>
<text x="185.3" y="160.5" transform="rotate(-90 185.3 160.5)">57</text>
<text x="157.7" y="246.9">L. Spruyt</text>
</g>
<g font-size="3.5" fill="#959595">
<text x="26.3" y="214.1">name:</text>
<text x="112.6" y="214">part nr.:</text>
<text x="26.2" y="229.9">material:</text>
<text x="113.6" y="229.9">weight:</text>
<text x="26.3" y="246">date:</text>
<text x="113.6" y="246">made by:</text>
<text x="113.6" y="251.1">checked by:</text>
<text x="113.6" y="256.3">approved by:</text>
<text x="26.3" y="262">part of assembly:</text>
<text x="113.6" y="261.8">document number:</text>
<text x="181.4" y="261.9">rev.nr.:</text>
</g>
<text font-size="2.8" fill="#959595" x="30" y="280.4">All rights are reserved. Reproduction in whole or in part is prohibited without the written consent of the copyright owner.</text>
</svg>
